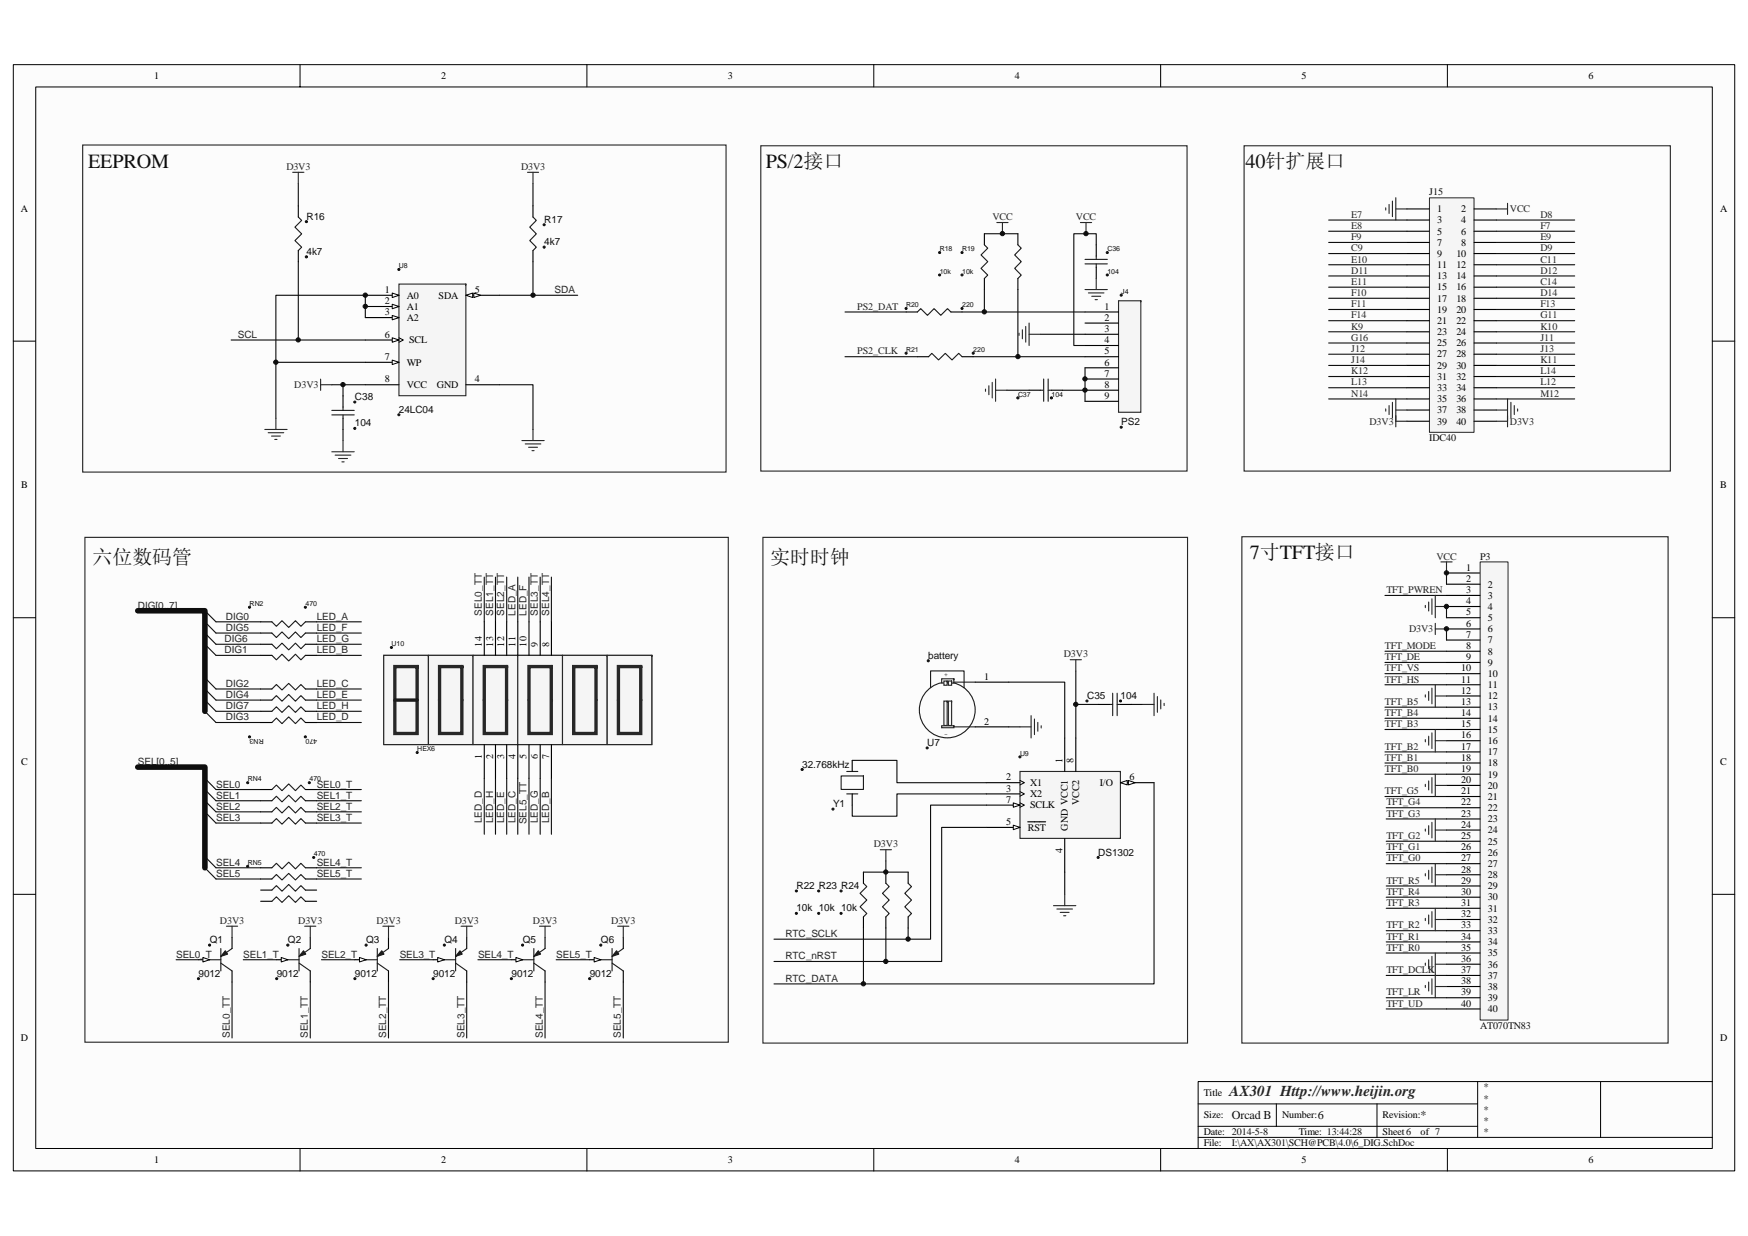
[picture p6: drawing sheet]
<svg xmlns="http://www.w3.org/2000/svg" width="297mm" height="210mm" viewBox="0 0 297 210" stroke-linecap="round" stroke-linejoin="round" font-family="sans-serif">
<path d="M2.3 11h292.5v187.9h-292.5z" fill="#fcfcfc"/>
<path d="M2.3 11h292.5v187.9h-292.5z" fill="none" stroke="#000" stroke-width=".17"/>
<path d="M6.1 14.8h284.9v180.3h-284.9z" fill="#fcfcfc"/>
<g fill="none" stroke="#000" stroke-width=".17">
<path d="M6.1 14.8h284.9v180.3h-284.9zM51 11v3.8M99.7 11v3.8M148.5 11v3.8M197.2 11v3.8M246 11v3.8M2.3 58h3.8M291 58h3.8M2.3 104.9h3.8M291 104.9h3.8M2.3 151.9h3.8M291 151.9h3.8"/>
<path d="M51 195.1v3.8M99.7 195.1v3.8M148.5 195.1v3.8M197.2 195.1v3.8M203.6 193.2h87.4M203.6 187.5h47.5M203.6 191.3h47.5M216.9 187.5v3.8M234 187.5v5.7M246 195.1v3.8M251.1 183.7v9.5M272 183.7h-68.4v11.4"/>
<path d="M291 183.7h-19v9.5"/>
</g>
<path d="M50.7 31.2v3.8M90.6 31.2v3.8M50.7 44.5v13.3M90.6 44.5v5.7M46.9 61.6h15.2M58.3 65.4v1.8M58.3 73v1.8" fill="none" stroke="#0e0e0e" stroke-width=".19"/>
<path d="M56.4 70.5h3.8M56.4 69.7h3.8M58.3 69.2v.5M58.3 70.5v.6" fill="none" stroke="#1c1c1c" stroke-width=".19"/>
<path d="M58.3 67.2v2M58.3 71.1v1.9" fill="none" stroke="#000" stroke-width=".19"/>
<g fill="#0e0e0e" stroke="#0e0e0e" stroke-width=".17">
<path d="M60.2 68.2h.2v.2h-.2z" fill-rule="evenodd"/>
<path d="M60.2 72.7h.2v.2h-.2z" fill-rule="evenodd"/>
</g>
<path d="M67.8 48.3v18.9h11.4v-18.9z" fill-rule="evenodd" fill="#f5f5f5" stroke="#262626" stroke-width=".19"/>
<path d="M79.2 50.2h5.7M62.1 65.4h5.7M79.2 65.4h5.7" fill="none" stroke="#000" stroke-width=".19"/>
<g fill="#fcfcfc" stroke="#000" stroke-width=".17">
<path d="M79.2 50.2l1.1-.4v.7z"/>
<path d="M80.5 49.8l1.2 .4-1.2 .3z"/>
</g>
<path d="M62.1 57.8h5.7" fill="none" stroke="#000" stroke-width=".19"/>
<path d="M67.8 57.4l.7 .4-.7 .3" fill="none" stroke="#000" stroke-width=".17"/>
<path d="M66.7 57.4l1.1 .4-1.1 .3z" fill="#fcfcfc" stroke="#000" stroke-width=".17"/>
<path d="M62.1 50.2h5.7" fill="none" stroke="#000" stroke-width=".19"/>
<path d="M66.7 49.8l1.1 .4-1.1 .3z" fill="#fcfcfc" stroke="#000" stroke-width=".17"/>
<path d="M62.1 52.1h5.7" fill="none" stroke="#000" stroke-width=".19"/>
<path d="M66.7 51.7l1.1 .4-1.1 .4z" fill="#fcfcfc" stroke="#000" stroke-width=".17"/>
<path d="M62.1 54h5.7" fill="none" stroke="#000" stroke-width=".19"/>
<path d="M66.7 53.6l1.1 .4-1.1 .3z" fill="#fcfcfc" stroke="#000" stroke-width=".17"/>
<path d="M62.1 61.6h5.7" fill="none" stroke="#000" stroke-width=".19"/>
<path d="M66.7 61.2l1.1 .4-1.1 .3z" fill="#fcfcfc" stroke="#000" stroke-width=".17"/>
<g fill="#0e0e0e" stroke="#0e0e0e" stroke-width=".17">
<path d="M67.6 45.7h.3v.2h-.3z" fill-rule="evenodd"/>
<path d="M67.6 70.3h.3v.3h-.3z" fill-rule="evenodd"/>
<path d="M92.3 38.1h.3v.2h-.3z" fill-rule="evenodd"/>
<path d="M92.3 41.9h.3v.2h-.3z" fill-rule="evenodd"/>
<path d="M51.9 37.5h.3v.3h-.3z" fill-rule="evenodd"/>
<path d="M178.5 67.5h.3v.2h-.3z" fill-rule="evenodd"/>
<path d="M159.5 42.8h.3v.2h-.3z" fill-rule="evenodd"/>
<path d="M159.5 46.6h.3v.2h-.3z" fill-rule="evenodd"/>
<path d="M153.8 52.3h.3v.2h-.3z" fill-rule="evenodd"/>
<path d="M163.4 52.3h.2v.2h-.2z" fill-rule="evenodd"/>
<path d="M153.8 59.9h.3v.2h-.3z" fill-rule="evenodd"/>
<path d="M165.2 59.9h.3v.2h-.3z" fill-rule="evenodd"/>
<circle cx="52.1" cy="43.6" r=".18"/>
<circle cx="173" cy="67.6" r=".19"/>
</g>
<path d="M50.7 36.9l.6 .5-1.2 1.2 1.2 1.1-1.2 1.2 1.2 1.1-.6 .6M90.6 36.9l.5 .5-1.1 1.2 1.1 1.1-1.1 1.2 1.1 1.1-.5 .6M155.9 53l.6-.6 1.1 1.2 1.1-1.2 1.2 1.2 1.1-1.2 .6 .6M167.3 41.6l.5 .6-1.1 1.1 1.1 1.2-1.1 1.1 1.1 1.1-.5 .6M157.8 60.6l.5-.6 1.2 1.2 1.1-1.2 1.2 1.2 1.1-1.2 .6 .6M176.8 66.3h.6M177.4 64.4v3.8M178.1 64.4v3.8M178.1 66.3h.6" fill="none" stroke="#1c1c1c" stroke-width=".19"/>
<path d="M50.7 35v1.9M90.6 35v1.9M167.3 39.7v1.9M50.7 42.6v1.9M90.6 42.6v1.9M154 53h1.9M161.6 53h1.9M167.3 47.3v1.9M155.9 60.6h1.9M163.5 60.6h1.9M174.9 66.3h1.9M178.7 66.3h1.9" fill="none" stroke="#000" stroke-width=".19"/>
<g fill="none" stroke="#262626" stroke-width=".19">
<path d="M14.1 24.6h109.3v55.6h-109.3zM45 73h3.8M45.6 73.5h2.6M46.1 74.1h1.5M46.7 74.7h.4M46.9 71.1v1.9M56.4 76.8h3.8M57 77.3h2.6M57.5 77.9h1.6M58.1 78.5h.4M58.3 74.8v2M88.7 74.8h3.8"/>
<path d="M89.3 75.4h2.6M89.8 76h1.5M90.4 76.6h.4M90.6 73v1.8"/>
</g>
<path d="M39.3 57.8h22.8M62.1 54v-3.8h-15.2v20.9M84.9 50.2h13.3M167.3 49.2v3.8M173 49.2v11.4M176.8 56.8h7.6M56.4 65.4h5.7M84.9 65.4h5.7v7.6M171.1 66.3h3.8M180.6 66.3h3.8" fill="none" stroke="#0e0e0e" stroke-width=".19"/>
<path d="M190.1 51.1v18.9h3.8v-18.9z" fill-rule="evenodd" fill="#f5f5f5" stroke="#262626" stroke-width=".19"/>
<g fill="none" stroke="#000" stroke-width=".19">
<path d="M173 39.7v1.9M173 47.3v1.9M184.4 53h5.7M184.4 54.9h5.7M184.4 56.8h5.7M184.4 58.7h5.7M186.3 41.6v1.9M186.3 45.4v1.9M184.4 60.6h5.7M184.4 62.5h5.7M184.4 64.4h5.7M184.4 66.3h5.7"/>
<path d="M184.4 68.2h5.7M44.3 134.1h1.9M44.3 136h1.9M44.3 137.9h1.9M44.3 139.8h1.9M51.9 134.1h1.9M51.9 136h1.9M51.9 137.9h1.9M51.9 139.8h1.9M100.2 163h1.9"/>
</g>
<g fill="#0e0e0e" stroke="#0e0e0e" stroke-width=".17">
<path d="M190.4 50h.3v.3h-.3z" fill-rule="evenodd"/>
<path d="M190.4 72.5h.3v.2h-.3z" fill-rule="evenodd"/>
<path d="M188 42.8h.3v.2h-.3z" fill-rule="evenodd"/>
<path d="M188 46.6h.3v.2h-.3z" fill-rule="evenodd"/>
<path d="M163.4 42.8h.2v.2h-.2z" fill-rule="evenodd"/>
<path d="M163.4 46.6h.2v.2h-.2z" fill-rule="evenodd"/>
<path d="M42 132.9h.2v.2h-.2z" fill-rule="evenodd"/>
<path d="M52.4 132.9h.3v.2h-.3z" fill-rule="evenodd"/>
</g>
<g fill="none" stroke="#1c1c1c" stroke-width=".19">
<path d="M173 41.6l.5 .6-1.1 1.1 1.1 1.2-1.1 1.1 1.1 1.1-.5 .6M184.4 44.8h3.8M184.4 44.1h3.8M186.3 43.5v.6M186.3 44.8v.6M46.2 134.1l.8-.7 .9 .9 1.2-1.1 1.1 1.1 .9-.9 .8 .7M46.2 136l.8-.7 .9 .9 1.2-1.1 1.1 1.1 .9-.9 .8 .7M46.2 137.9l.8-.7 .9 .9 1.2-1.1 1.1 1.1 .9-.9 .8 .7M46.2 139.8l.8-.7 .9 .9 1.2-1.1 1.1 1.1 .9-.9 .8 .7M102.1 163h1.9M104 163.6l1.9 1.4M104 161.1v3.9"/>
<path d="M105.9 161.1l-1.9 1.4"/>
</g>
<g fill="none" stroke="#262626" stroke-width=".19">
<path d="M49.7 29.3h1.9M50.7 29.3v1.9M89.6 29.3h1.9M90.6 29.3v1.9M129.3 24.8h72.4v55.2h-72.4zM169.4 37.8h1.9M170.3 37.8v1.9M183.6 37.8h1.9M184.5 37.8v1.9M173.2 56.6v.4M173.7 56v1.6M174.3 55.5v2.6"/>
<path d="M174.9 54.9v3.8M174.9 56.8h1.9M184.4 49.2h3.8M185 49.8h2.6M185.5 50.3h1.5M186.1 50.9h.4M186.3 47.3v1.9M54.5 64.4v1.9M54.5 65.4h1.9M167.5 66.1v.4M168 65.5v1.6M168.6 65v2.6"/>
<path d="M169.2 64.4v3.8M169.2 66.3h1.9"/>
</g>
<g fill="none" stroke="#0e0e0e" stroke-width=".19">
<path d="M167.3 39.7h5.7M163.5 53h20.9M186.3 41.6v-1.9h-3.8v19h1.9M165.4 60.6h19M184.4 62.5v5.7M82.3 98v7.6M84.2 98v7.6M86.1 98v7.6M88 98v7.6M89.9 98v7.6M91.8 98v7.6M93.7 98v7.6"/>
<path d="M36.7 117.1h7.6M36.7 107.5h7.6M36.7 118.9h7.6M36.7 109.5h7.6M36.7 111.3h7.6M36.7 105.6h7.6M53.8 117.1h7.6M53.8 107.5h7.6M53.8 118.9h7.6M53.8 109.5h7.6M53.8 111.3h7.6M53.8 105.6h7.6"/>
<path d="M36.7 120.8h7.6M36.7 122.7h7.6M36.7 134.1h7.6M36.7 136h7.6M36.7 137.9h7.6M36.7 139.8h7.6M53.8 120.8h7.6M53.8 122.7h7.6M53.8 134.1h7.6M53.8 136h7.6M53.8 137.9h7.6M53.8 139.8h7.6"/>
<path d="M82.3 132.2v9.5M84.2 132.2v9.5M86.1 132.2v9.5M88 132.2v9.5M89.9 132.2v9.5M91.8 132.2v9.5M93.7 132.2v9.5M36.7 147.4h7.6M36.7 149.3h7.6M53.8 147.4h7.6M53.8 149.3h7.6M29.9 163h3.8"/>
<path d="M39.4 166.8v9.5M41.3 163h5.7M52.7 166.8v9.5M54.6 163h5.7M66 166.8v9.5M67.9 163h5.7M79.3 166.8v9.5M81.2 163h5.7M92.6 166.8v9.5M94.5 163h5.7M105.9 166.8v9.5"/>
</g>
<path d="M104.8 161.5l.4 .6-1.2 .4z" fill-rule="evenodd" fill="#1c1c1c" stroke="#1c1c1c" stroke-width=".19"/>
<path d="M101 162.7l1.1 .3-1.1 .4z" fill="#fcfcfc" stroke="#000" stroke-width=".17"/>
<path d="M105.9 159.3v1.8M73.6 163h1.9M105.9 165v1.8" fill="none" stroke="#000" stroke-width=".19"/>
<g fill="#0e0e0e" stroke="#0e0e0e" stroke-width=".17">
<path d="M102 160.4h.2v.3h-.2z" fill-rule="evenodd"/>
<path d="M100.1 166.1h.2v.3h-.2z" fill-rule="evenodd"/>
</g>
<path d="M75.5 163h1.9M77.4 163.6l1.9 1.4M77.4 161.1v3.9M79.3 161.1l-1.9 1.4" fill="none" stroke="#1c1c1c" stroke-width=".19"/>
<path d="M78.2 161.5l.3 .6-1.1 .4z" fill-rule="evenodd" fill="#1c1c1c" stroke="#1c1c1c" stroke-width=".19"/>
<path d="M74.4 162.7l1.1 .3-1.1 .4z" fill="#fcfcfc" stroke="#000" stroke-width=".17"/>
<path d="M79.3 159.3v1.8M33.7 163h1.9M79.3 165v1.8" fill="none" stroke="#000" stroke-width=".19"/>
<g fill="#0e0e0e" stroke="#0e0e0e" stroke-width=".17">
<path d="M75.4 160.4h.2v.3h-.2z" fill-rule="evenodd"/>
<path d="M73.5 166.1h.2v.3h-.2z" fill-rule="evenodd"/>
</g>
<path d="M35.6 163h1.9M37.5 161.1v3.9M37.5 163.6l1.9 1.4M39.4 161.1l-1.9 1.4" fill="none" stroke="#1c1c1c" stroke-width=".19"/>
<path d="M38.3 161.5l.4 .6-1.2 .4z" fill-rule="evenodd" fill="#1c1c1c" stroke="#1c1c1c" stroke-width=".19"/>
<path d="M34.5 162.7l1.1 .3-1.1 .4z" fill="#fcfcfc" stroke="#000" stroke-width=".17"/>
<path d="M39.4 159.3v1.8M39.4 165v1.8M47 163h1.9" fill="none" stroke="#000" stroke-width=".19"/>
<g fill="#0e0e0e" stroke="#0e0e0e" stroke-width=".17">
<path d="M35.5 160.4h.2v.3h-.2z" fill-rule="evenodd"/>
<path d="M33.6 166.1h.3v.3h-.3z" fill-rule="evenodd"/>
</g>
<path d="M48.9 163h1.9M50.8 163.6l1.9 1.4M50.8 161.1v3.9M52.7 161.1l-1.9 1.4" fill="none" stroke="#1c1c1c" stroke-width=".19"/>
<path d="M51.6 161.5l.4 .6-1.2 .4z" fill-rule="evenodd" fill="#1c1c1c" stroke="#1c1c1c" stroke-width=".19"/>
<path d="M47.8 162.7l1.1 .3-1.1 .4z" fill="#fcfcfc" stroke="#000" stroke-width=".17"/>
<g fill="none" stroke="#000" stroke-width=".19">
<path d="M44.3 117.1h1.9M44.3 118.9h1.9M44.3 111.3h1.9M44.3 109.5h1.9M44.3 107.5h1.9M44.3 105.6h1.9M51.9 117.1h1.9M51.9 118.9h1.9M51.9 111.3h1.9M51.9 109.5h1.9M51.9 107.5h1.9M51.9 105.6h1.9"/>
<path d="M44.3 120.8h1.9M44.3 122.7h1.9M51.9 120.8h1.9M51.9 122.7h1.9M44.3 147.4h1.9M44.3 149.3h1.9M44.3 151.2h1.9M44.3 153.1h1.9M51.9 147.4h1.9M51.9 149.3h1.9M51.9 151.2h1.9M51.9 153.1h1.9"/>
<path d="M52.7 159.3v1.8M52.7 165v1.8"/>
</g>
<g fill="#0e0e0e" stroke="#0e0e0e" stroke-width=".17">
<path d="M46.9 166.1h.2v.3h-.2z" fill-rule="evenodd"/>
<path d="M42.3 125.1h.2v.2h-.2z" fill-rule="evenodd"/>
<path d="M51.8 125.1h.2v.2h-.2z" fill-rule="evenodd"/>
<path d="M42.3 103h.2v.3h-.2z" fill-rule="evenodd"/>
<path d="M51.8 103h.2v.3h-.2z" fill-rule="evenodd"/>
<path d="M42 147.1h.2v.2h-.2z" fill-rule="evenodd"/>
<path d="M53.2 145.6h.2v.2h-.2z" fill-rule="evenodd"/>
<circle cx="48.9" cy="160.6" r=".19"/>
</g>
<path d="M46.2 117.1l.8-.8 .9 .9 1.2-1.1 1.1 1.1 .9-.9 .8 .8M46.2 118.9l.8-.7 .9 .9 1.2-1.1 1.1 1.1 .9-.9 .8 .7M46.2 111.3l.8 .8 .9-1 1.2 1.2 1.1-1.2 .9 1 .8-.8M46.2 109.5l.8 .7 .9-.9 1.2 1.1 1.1-1.1 .9 .9 .8-.7M46.2 107.5l.8 .8 .9-.9 1.2 1.1 1.1-1.1 .9 .9 .8-.8M46.2 105.6l.8 .8 .9-.9 1.2 1.1 1.1-1.1 .9 .9 .8-.8M46.2 120.8l.8-.7 .9 .9 1.2-1.1 1.1 1.1 .9-.9 .8 .7M46.2 122.7l.8-.7 .9 .9 1.2-1.1 1.1 1.1 .9-.9 .8 .7M46.2 147.4l.8-.7 .9 .9 1.2-1.1 1.1 1.1 .9-.9 .8 .7M46.2 149.3l.8-.7 .9 .9 1.2-1.1 1.1 1.1 .9-.9 .8 .7M46.2 151.2l.8-.7 .9 .9 1.2-1.1 1.1 1.1 .9-.9 .8 .7M46.2 153.1l.8-.7 .9 .9 1.2-1.1 1.1 1.1 .9-.9 .8 .7" fill="none" stroke="#1c1c1c" stroke-width=".19"/>
<g fill="#f5f5f5" stroke="#262626" stroke-width=".19">
<path d="M65.2 111.3v15.2h45.6v-15.2z" fill-rule="evenodd"/>
<path d="M65.2 111.3v15.2h7.6v-15.2z" fill-rule="evenodd"/>
</g>
<path d="M67.1 113.2v11.4h3.8v-11.4z" fill-rule="evenodd" fill="#f5f5f5" stroke="#262626" stroke-width=".57"/>
<path d="M67.1 118.9h3.8" fill="none" stroke="#1c1c1c" stroke-width=".57"/>
<path d="M72.8 111.3v15.2h7.6v-15.2z" fill-rule="evenodd" fill="#f5f5f5" stroke="#262626" stroke-width=".19"/>
<path d="M74.7 118.9h3.8" fill="none" stroke="#1c1c1c" stroke-width=".57"/>
<path d="M74.7 113.2v11.4h3.8v-11.4z" fill-rule="evenodd" fill="#f5f5f5" stroke="#262626" stroke-width=".57"/>
<path d="M80.4 111.3v15.2h7.6v-15.2z" fill-rule="evenodd" fill="#f5f5f5" stroke="#262626" stroke-width=".19"/>
<path d="M82.3 118.9h3.8" fill="none" stroke="#1c1c1c" stroke-width=".57"/>
<path d="M82.3 113.2v11.4h3.8v-11.4z" fill-rule="evenodd" fill="#f5f5f5" stroke="#262626" stroke-width=".57"/>
<path d="M88 111.3v15.2h7.6v-15.2z" fill-rule="evenodd" fill="#f5f5f5" stroke="#262626" stroke-width=".19"/>
<path d="M89.9 118.9h3.8" fill="none" stroke="#1c1c1c" stroke-width=".57"/>
<path d="M89.9 113.2v11.4h3.8v-11.4z" fill-rule="evenodd" fill="#f5f5f5" stroke="#262626" stroke-width=".57"/>
<path d="M95.6 111.3v15.2h7.6v-15.2z" fill-rule="evenodd" fill="#f5f5f5" stroke="#262626" stroke-width=".19"/>
<path d="M97.5 118.9h3.8" fill="none" stroke="#1c1c1c" stroke-width=".57"/>
<path d="M97.5 113.2v11.4h3.8v-11.4z" fill-rule="evenodd" fill="#f5f5f5" stroke="#262626" stroke-width=".57"/>
<path d="M103.2 111.3v15.2h7.6v-15.2z" fill-rule="evenodd" fill="#f5f5f5" stroke="#262626" stroke-width=".19"/>
<path d="M105.1 118.9h3.8" fill="none" stroke="#1c1c1c" stroke-width=".57"/>
<path d="M105.1 113.2v11.4h3.8v-11.4z" fill-rule="evenodd" fill="#f5f5f5" stroke="#262626" stroke-width=".57"/>
<g fill="none" stroke="#000" stroke-width=".19">
<path d="M82.3 105.6v5.7M84.2 105.6v5.7M86.1 105.6v5.7M88 105.6v5.7M89.9 105.6v5.7M91.8 105.6v5.7M93.7 105.6v5.7M82.3 126.5v5.7M84.2 126.5v5.7M86.1 126.5v5.7M88 126.5v5.7M89.9 126.5v5.7"/>
<path d="M91.8 126.5v5.7M93.7 126.5v5.7M86.9 163h1.9"/>
</g>
<g fill="#0e0e0e" stroke="#0e0e0e" stroke-width=".17">
<path d="M66.4 109.9h.2v.2h-.2z" fill-rule="evenodd"/>
<path d="M70.8 127.7h.2v.3h-.2z" fill-rule="evenodd"/>
</g>
<path d="M88.8 163h1.9M90.7 163.6l1.9 1.4M90.7 161.1v3.9M92.6 161.1l-1.9 1.4" fill="none" stroke="#1c1c1c" stroke-width=".19"/>
<path d="M91.5 161.5l.4 .6-1.2 .4z" fill-rule="evenodd" fill="#1c1c1c" stroke="#1c1c1c" stroke-width=".19"/>
<path d="M87.7 162.7l1.1 .3-1.1 .4z" fill="#fcfcfc" stroke="#000" stroke-width=".17"/>
<path d="M92.6 159.3v1.8M60.3 163h1.9M92.6 165v1.8" fill="none" stroke="#000" stroke-width=".19"/>
<g fill="#0e0e0e" stroke="#0e0e0e" stroke-width=".17">
<path d="M88.7 160.4h.2v.3h-.2z" fill-rule="evenodd"/>
<path d="M86.8 166.1h.2v.3h-.2z" fill-rule="evenodd"/>
</g>
<path d="M62.2 163h1.9M64.1 163.6l1.9 1.4M64.1 161.1v3.9M66 161.1l-1.9 1.4" fill="none" stroke="#1c1c1c" stroke-width=".19"/>
<path d="M64.9 161.5l.4 .6-1.2 .4z" fill-rule="evenodd" fill="#1c1c1c" stroke="#1c1c1c" stroke-width=".19"/>
<path d="M61.1 162.7l1.1 .3-1.1 .4z" fill="#fcfcfc" stroke="#000" stroke-width=".17"/>
<path d="M66 159.3v1.8M66 165v1.8" fill="none" stroke="#000" stroke-width=".19"/>
<g fill="#0e0e0e" stroke="#0e0e0e" stroke-width=".17">
<path d="M62.1 160.4h.2v.3h-.2z" fill-rule="evenodd"/>
<path d="M60.2 166.1h.2v.3h-.2z" fill-rule="evenodd"/>
</g>
<g fill="none" stroke="#0e0e0e" stroke-width=".19">
<path d="M34.8 103.8l1.9 1.8M34.8 105.6l1.9 1.9M34.8 107.5l1.9 2M34.8 109.5l1.9 1.8M34.8 115.1l1.9 2M34.8 117.1l1.9 1.8M34.8 118.9l1.9 1.9M34.8 120.8l1.9 1.9M34.8 132.2l1.9 1.9M34.8 134.1l1.9 1.9M34.8 136l1.9 1.9M34.8 137.9l1.9 1.9"/>
<path d="M34.8 145.5l1.9 1.9M34.8 147.4l1.9 1.9"/>
</g>
<path d="M23.4 103.8h11.4v17M23.4 130.3h11.4v17.1" fill="none" stroke="#0e0e0e" stroke-width=".95"/>
<g fill="none" stroke="#262626" stroke-width=".19">
<path d="M14.4 91.3h109.4v85.8h-109.4zM38.5 157.4h1.9M39.4 157.4v1.9M51.8 157.4h1.9M52.7 157.4v1.9M65.1 157.4h1.9M66 157.4v1.9M78.4 157.4h1.9M79.3 157.4v1.9M91.7 157.4h1.9M92.6 157.4v1.9M105 157.4h1.9"/>
<path d="M105.9 157.4v1.9"/>
</g>
<path d="M242.9 33.6h7.6v39.8h-7.6z" fill="#f5f5f5"/>
<path d="M242.9 33.6h7.6v39.8h-7.6z" fill="none" stroke="#262626" stroke-width=".17"/>
<g fill="none" stroke="#000" stroke-width=".19">
<path d="M239.1 35.5h3.8M239.1 37.4h3.8M239.1 39.3h3.8M250.5 35.5h3.8M250.5 37.4h3.8M250.5 39.3h3.8M239.1 41.2h3.8M239.1 43.1h3.8M239.1 45h3.8M239.1 46.9h3.8M239.1 48.8h3.8M239.1 50.7h3.8"/>
<path d="M239.1 52.6h3.8M239.1 54.5h3.8M239.1 56.4h3.8M239.1 58.3h3.8M250.5 41.2h3.8M250.5 43.1h3.8M250.5 45h3.8M250.5 46.9h3.8M250.5 48.8h3.8M250.5 50.7h3.8M250.5 52.6h3.8M250.5 54.5h3.8"/>
<path d="M250.5 56.4h3.8M250.5 58.3h3.8M239.1 60.2h3.8M239.1 62.1h3.8M239.1 64h3.8M239.1 65.9h3.8M239.1 67.8h3.8M239.1 69.7h3.8M239.1 71.6h3.8M250.5 60.2h3.8M250.5 62.1h3.8M250.5 64h3.8"/>
<path d="M250.5 65.9h3.8M250.5 67.8h3.8M250.5 69.7h3.8M250.5 71.6h3.8M144.8 129.2v1.9M144.8 134.9v1.9M146.7 148.2v1.9M146.7 155.8v1.8M150.5 148.2v1.9M150.5 155.8v1.8"/>
</g>
<g fill="none" stroke="#262626" stroke-width=".19">
<path d="M235.5 35.3v.4M236 34.7v1.6M236.6 34.2v2.6M237.2 33.6v3.8M237.2 35.5h1.9M254.3 35.5h1.9M256.2 34.5v1.9M235.5 69.5v.3M236 68.9v1.5M236.6 68.3v2.7M237.2 71.6h1.9M237.2 67.8v4.7"/>
<path d="M237.2 69.7h1.9M254.3 69.7h1.9M254.3 71.6h1.9M256.2 67.8v4.7M256.7 68.3v2.7M257.3 68.9v1.5M257.9 69.5v.3"/>
</g>
<g fill="none" stroke="#0e0e0e" stroke-width=".19">
<path d="M225.8 39.3h13.3M225.8 37.4h13.3M254.3 39.3h13.3M254.3 37.4h13.3M225.8 41.2h13.3M225.8 43.1h13.3M225.8 45h13.3M225.8 46.9h13.3M225.8 48.8h13.3M225.8 50.7h13.3M225.8 52.6h13.3M225.8 54.5h13.3"/>
<path d="M225.8 56.4h13.3M225.8 58.3h13.3M254.3 41.2h13.3M254.3 43.1h13.3M254.3 45h13.3M254.3 46.9h13.3M254.3 48.8h13.3M254.3 50.7h13.3M254.3 52.6h13.3M254.3 54.5h13.3M254.3 56.4h13.3M254.3 58.3h13.3"/>
<path d="M225.8 60.2h13.3M225.8 62.1h13.3M254.3 60.2h13.3M254.3 62.1h13.3M182.8 119.7h3.8M192.3 119.7h1.9M235.3 101.2h10.5M235.3 110.6h10.5M235.3 112.5h10.5M235.3 114.4h10.5M235.3 116.3h10.5M171.4 123.5h1.9"/>
<path d="M235.3 120.1h10.5M235.3 122h10.5M235.3 123.9h10.5M235.3 127.7h10.5M235.3 129.6h10.5M235.3 131.5h10.5M235.3 135.3h10.5M235.6 137.2h10.2M146.7 157.6v9.6M150.5 146.3v1.9M150.5 157.6v5.7M154.3 157.6v2"/>
<path d="M180.9 148.2v3.8M235.6 142.9h10.2M235.6 144.8h10.2M235.6 146.7h10.2M235.6 150.5h10.2M235.6 152.4h10.2M235.6 154.3h10.2M235.6 158.1h10.2M235.6 160h10.2M235.6 161.9h10.2M235.6 165.7h10.2M235.6 169.5h10.2"/>
<path d="M235.6 171.4h10.2"/>
</g>
<g fill="none" stroke="#1c1c1c" stroke-width=".19">
<path d="M158.1 116.8v-2.8h5.7v2.8M142.9 131.8h3.8v2.3h-3.8zM143.9 131.1h1.9M143.9 134.9h1.9M146.7 150.1l.6 .5-1.1 1.2 1.1 1.1-1.1 1.2 1.1 1.1-.6 .6M150.5 150.1l.6 .5-1.1 1.2 1.1 1.1-1.1 1.2 1.1 1.1-.6 .6"/>
<circle cx="161" cy="120.6" r="4.7"/>
</g>
<g fill="#0e0e0e" stroke="#0e0e0e" stroke-width=".17">
<path d="M139 151.2h.2v.3h-.2z" fill-rule="evenodd"/>
<path d="M139 155h.2v.3h-.2z" fill-rule="evenodd"/>
<path d="M135.2 151.2h.3v.3h-.3z" fill-rule="evenodd"/>
<path d="M135.2 155h.3v.3h-.3z" fill-rule="evenodd"/>
<path d="M141.4 137.3h.3v.3h-.3z" fill-rule="evenodd"/>
<circle cx="136.3" cy="130.7" r=".18"/>
</g>
<g fill="#f5f5f5" stroke="#262626" stroke-width=".19">
<path d="M160 115.3v.7h2.1v-.7z" fill-rule="evenodd"/>
<path d="M160 123.3v.3h2.1v-.3z" fill-rule="evenodd"/>
<path d="M160.4 119.1v4.2h.5v-4.2z" fill-rule="evenodd"/>
<path d="M161.2 119.1v4.2h.5v-4.2z" fill-rule="evenodd"/>
<path d="M160.4 115.7v.7h.5v-.7z" fill-rule="evenodd"/>
<path d="M161.2 115.7v.7h.5v-.7z" fill-rule="evenodd"/>
</g>
<path d="M162.1 115.9h3.6M162.1 123.5h3.6" fill="none" stroke="#1c1c1c" stroke-width=".19"/>
<path d="M165.7 115.9h5.7M165.7 123.5h5.7" fill="none" stroke="#000" stroke-width=".19"/>
<g fill="#0e0e0e" stroke="#0e0e0e" stroke-width=".17">
<path d="M157.4 126.9h.3v.3h-.3z" fill-rule="evenodd"/>
<path d="M157.6 112.1h.3v.3h-.3z" fill-rule="evenodd"/>
</g>
<path d="M173.3 131.1v11.3h17.1v-11.3z" fill-rule="evenodd" fill="#f5f5f5" stroke="#262626" stroke-width=".19"/>
<path d="M167.6 133h5.7M167.6 134.9h5.7M167.6 140.6h5.7M180.9 142.5v5.7" fill="none" stroke="#000" stroke-width=".19"/>
<path d="M173.3 132.6l.8 .4-.8 .3M173.3 134.5l.8 .4-.8 .4" fill="none" stroke="#000" stroke-width=".17"/>
<path d="M172.2 140.2l1.1 .4-1.1 .3z" fill="#fcfcfc" stroke="#000" stroke-width=".17"/>
<path d="M174.6 139.6h3.1M190.4 133h5.7" fill="none" stroke="#000" stroke-width=".19"/>
<g fill="#fcfcfc" stroke="#000" stroke-width=".17">
<path d="M190.4 133l1.2-.4v.7z"/>
<path d="M191.7 132.6l1.2 .4-1.2 .3z"/>
</g>
<path d="M167.6 136.8h5.7" fill="none" stroke="#000" stroke-width=".19"/>
<path d="M173.3 136.4l.8 .4-.8 .3" fill="none" stroke="#000" stroke-width=".17"/>
<path d="M172.2 136.4l1.1 .4-1.1 .3z" fill="#fcfcfc" stroke="#000" stroke-width=".17"/>
<path d="M245.8 97.3h5.7M186.6 119.7h1.9M190.4 119.7h1.9M180.9 125.4v5.7M182.8 125.4v5.7M154.3 148.2v1.9M154.3 155.8v1.8" fill="none" stroke="#000" stroke-width=".19"/>
<g fill="#0e0e0e" stroke="#0e0e0e" stroke-width=".17">
<path d="M173.2 128.5h.2v.2h-.2z" fill-rule="evenodd"/>
<path d="M186.5 145.6h.2v.2h-.2z" fill-rule="evenodd"/>
<path d="M184.6 119h.2v.2h-.2z" fill-rule="evenodd"/>
<path d="M190.3 119h.2v.2h-.2z" fill-rule="evenodd"/>
<path d="M142.8 151.2h.2v.3h-.2z" fill-rule="evenodd"/>
<path d="M142.8 155h.2v.3h-.2z" fill-rule="evenodd"/>
</g>
<path d="M188.5 119.7h.6M189.1 117.8v3.8M189.8 117.8v3.8M189.8 119.7h.6M154.3 150.1l.6 .5-1.1 1.2 1.1 1.1-1.1 1.2 1.1 1.1-.6 .6" fill="none" stroke="#1c1c1c" stroke-width=".19"/>
<g fill="none" stroke="#262626" stroke-width=".19">
<path d="M129.6 91.3h72.2v85.9h-72.2zM181.9 112.1h1.9M182.8 112.1v1.9M194.2 119.7h1.9M196.1 117.8v3.8M196.7 118.3v2.7M197.2 118.9v1.5M197.8 119.5v.4M173.3 123.5h1.9M175.2 121.6v3.8M175.8 122.2v2.6M176.4 122.7v1.5"/>
<path d="M176.9 123.3v.4M149.6 144.4h1.9M150.5 144.4v1.9M179 153.9h3.8M179.6 154.4h2.6M180.2 155h1.5M180.7 155.6h.4M180.9 152v1.9"/>
</g>
<path d="M171.4 115.9h9.5v9.5M182.8 114v11.4M144.8 129.2h7.6v3.8h15.2M167.6 134.9h-15.2v3.8h-7.6v-1.9M167.6 136.8h-9.5v22.8h-26.6M196.1 133v34.2h-64.6M146.7 148.2h7.6M167.6 140.6h-7.6v22.7h-28.5" fill="none" stroke="#0e0e0e" stroke-width=".19"/>
<path d="M251.5 95.5h4.8v77.8h-4.8z" fill="#f5f5f5"/>
<path d="M251.5 95.5h4.8v77.8h-4.8z" fill="none" stroke="#262626" stroke-width=".17"/>
<g fill="none" stroke="#000" stroke-width=".19">
<path d="M245.8 99.3h5.7M245.8 101.2h5.7M245.8 103h5.7M245.8 104.9h5.7M245.8 106.8h5.7M245.8 108.7h5.7M245.8 110.6h5.7M245.8 112.5h5.7M245.8 114.4h5.7M245.8 116.3h5.7M245.8 118.2h5.7M245.8 120.1h5.7"/>
<path d="M245.8 122h5.7M245.8 123.9h5.7M245.8 125.8h5.7M245.8 127.7h5.7M245.8 129.6h5.7M245.8 131.5h5.7M245.8 133.4h5.7M245.8 135.3h5.7M245.8 137.2h5.7M245.8 139.1h5.7M245.8 141h5.7M245.8 142.9h5.7"/>
<path d="M245.8 144.8h5.7M245.8 146.7h5.7M245.8 148.6h5.7M245.8 150.5h5.7M245.8 152.4h5.7M245.8 154.3h5.7M245.8 156.2h5.7M245.8 158.1h5.7M245.8 160h5.7M245.8 161.9h5.7M245.8 163.8h5.7M245.8 165.7h5.7"/>
<path d="M245.8 167.6h5.7M245.8 169.5h5.7M245.8 171.4h5.7"/>
</g>
<path d="M143.6 53h10.4M143.6 60.6h12.3M225.8 64h13.3M225.8 65.9h13.3M225.8 67.8h13.3M254.3 64h13.3M254.3 65.9h13.3M254.3 67.8h13.3M245.8 97.3v2M245.8 103v1.9M245.8 106.8v1.9M235.6 139.1h10.2" fill="none" stroke="#0e0e0e" stroke-width=".19"/>
<g fill="none" stroke="#262626" stroke-width=".19">
<path d="M211.4 24.8h72.4v55.2h-72.4zM211 91.2h72.5v86h-72.5zM244.9 95.5h1.9M245.8 95.5v1.8M242.2 102.8v.4M242.2 118v.4M242.8 102.3v1.5M242.8 117.5v1.5M243.3 101.7v2.7M243.3 116.9v2.7M243.9 101.2v3.7M243.9 105.9v1.9"/>
<path d="M243.9 116.3v3.8M243.9 103h1.9M243.9 118.2h1.9M243.9 106.8h1.9M242.2 125.6v.4M242.2 133.2v.4M242.8 125.1v1.5M242.8 132.7v1.5M243.3 124.5v2.7M243.3 132.1v2.6M243.3 139.7v2.6M243.9 123.9v3.8"/>
<path d="M243.9 131.5v3.8M243.9 139.1v3.8M243.9 125.8h1.9M243.9 133.4h1.9M242.2 140.8v.4M242.2 148.4v.4M242.2 156v.4M242.8 140.3v1.5M242.8 147.8v1.6M242.8 155.4v1.6M243.3 147.3v2.6M243.3 154.9v2.6"/>
<path d="M243.9 146.7v3.8M243.9 154.3v3.8M243.9 141h1.9M243.9 148.6h1.9M243.9 156.2h1.9M242.2 163.6v.4M242.2 167.4v.4M242.8 163v1.6M242.8 166.8v1.6M243.3 162.5v2.6M243.3 166.3v2.6M243.9 161.9v7.6"/>
<path d="M243.9 163.8h1.9M243.9 167.6h1.9"/>
</g>
<g fill="#0e0e0e" stroke="#0e0e0e" stroke-width=".17">
<circle cx="46.9" cy="61.5" r=".36"/>
<circle cx="50.7" cy="57.7" r=".36"/>
<circle cx="58.3" cy="65.3" r=".37"/>
<circle cx="62.1" cy="52" r=".36"/>
<circle cx="62.1" cy="50.1" r=".36"/>
<circle cx="90.6" cy="50.1" r=".37"/>
<circle cx="146.7" cy="167.1" r=".36"/>
<circle cx="150.5" cy="163.3" r=".37"/>
<circle cx="150.5" cy="148.1" r=".36"/>
<circle cx="154.3" cy="159.5" r=".36"/>
<circle cx="167.3" cy="53" r=".36"/>
<circle cx="170.3" cy="39.7" r=".37"/>
<circle cx="173" cy="60.6" r=".37"/>
<circle cx="182.8" cy="119.7" r=".36"/>
<circle cx="184.4" cy="66.3" r=".37"/>
<circle cx="184.4" cy="64.4" r=".36"/>
<circle cx="184.5" cy="39.7" r=".36"/>
<circle cx="245.8" cy="106.8" r=".36"/>
<circle cx="245.8" cy="103" r=".37"/>
<circle cx="245.8" cy="97.3" r=".36"/>
</g>
<g font-size="3.4" fill="#0e0e0e">
<text x="15" y="28.5">EEPROM</text>
<text x="130.1" y="28.5">PS/2接口</text>
<text x="211.7" y="28.5">40针扩展口</text>
<text x="15.7" y="95.7">六位数码管</text>
<text x="130.9" y="95.7">实时时钟</text>
<text x="212.4" y="95">7寸TFT接口</text>
</g>
<text font-size="2.6" fill="#262626" x="208.9" y="186.2">AX301 Http://www.heijin.org</text>
<g font-size="2.1" fill="#0e0e0e">
<text x="209.3" y="190.1">Orcad B</text>
<text x="223.9" y="190.1">6</text>
<text x="241.4" y="190.1">*</text>
</g>
<g font-size="1.7">
<text x="26.2" y="13.4">1</text>
<text x="74.9" y="13.4">2</text>
<text x="123.7" y="13.4">3</text>
<text x="172.4" y="13.4">4</text>
<text x="221.2" y="13.4">5</text>
<text x="269.9" y="13.4">6</text>
<text x="3.6" y="36">A</text>
<text x="292.3" y="36">A</text>
<text x="244.2" y="36">1</text>
<text x="244.2" y="38">3</text>
<text x="244.2" y="39.9">5</text>
<text x="244.2" y="41.7">7</text>
<text x="248.3" y="36">2</text>
<text x="248.3" y="38">4</text>
<text x="248.3" y="39.9">6</text>
<text x="248.3" y="41.7">8</text>
<text x="244.2" y="43.6">9</text>
<text x="244.2" y="45.6">11</text>
<text x="244.2" y="47.5">13</text>
<text x="247.5" y="43.6">10</text>
<text x="247.5" y="45.6">12</text>
<text x="247.5" y="47.5">14</text>
<text x="65.4" y="49.8">1</text>
<text x="65.4" y="51.7">2</text>
<text x="65.4" y="53.6">3</text>
<text x="69.1" y="50.7">A0</text>
<text x="69.1" y="52.6">A1</text>
<text x="74.5" y="50.7">SDA</text>
<text x="80.7" y="49.8">5</text>
<text x="187.7" y="52.6">1</text>
<text x="244.2" y="49.3">15</text>
<text x="244.2" y="51.2">17</text>
<text x="244.2" y="53.1">19</text>
<text x="247.5" y="49.3">16</text>
<text x="247.5" y="51.2">18</text>
<text x="247.5" y="53.1">20</text>
<text x="65.4" y="57.4">6</text>
<text x="69.1" y="54.5">A2</text>
<text x="69.5" y="58.3">SCL</text>
<text x="187.7" y="54.5">2</text>
<text x="187.7" y="56.4">3</text>
<text x="187.7" y="58.3">4</text>
<text x="244.2" y="55">21</text>
<text x="244.2" y="56.9">23</text>
<text x="244.2" y="58.8">25</text>
<text x="247.5" y="55">22</text>
<text x="247.5" y="56.9">24</text>
<text x="247.5" y="58.8">26</text>
<text x="65.4" y="65">8</text>
<text x="65.4" y="61.2">7</text>
<text x="69.1" y="65.9">VCC</text>
<text x="69.1" y="62.1">WP</text>
<text x="74.2" y="65.9">GND</text>
<text x="80.7" y="65">4</text>
<text x="187.7" y="60.2">5</text>
<text x="187.7" y="62.1">6</text>
<text x="187.7" y="64">7</text>
<text x="187.7" y="65.9">8</text>
<text x="244.2" y="60.7">27</text>
<text x="244.2" y="62.6">29</text>
<text x="244.2" y="64.5">31</text>
<text x="247.5" y="60.7">28</text>
<text x="247.5" y="62.6">30</text>
<text x="247.5" y="64.5">32</text>
<text x="187.7" y="67.8">9</text>
<text x="244.2" y="66.4">33</text>
<text x="244.2" y="68.3">35</text>
<text x="244.2" y="70.2">37</text>
<text x="247.5" y="66.4">34</text>
<text x="247.5" y="68.3">36</text>
<text x="247.5" y="70.2">38</text>
<text x="244.2" y="72.1">39</text>
<text x="247.5" y="72.1">40</text>
<text x="3.6" y="83">B</text>
<text x="292.3" y="83">B</text>
<text x="249.1" y="97">1</text>
<text x="249.1" y="98.9">2</text>
<text x="249.1" y="100.8">3</text>
<text x="252.9" y="99.8">2</text>
<text x="252.9" y="101.7">3</text>
<text x="249.1" y="102.7">4</text>
<text x="249.1" y="104.6">5</text>
<text x="249.1" y="106.5">6</text>
<text x="252.9" y="103.6">4</text>
<text x="252.9" y="105.5">5</text>
<text x="252.9" y="107.4">6</text>
<text x="81.9" y="109.8" transform="rotate(-90 81.9 109.8)">14</text>
<text x="83.8" y="109.8" transform="rotate(-90 83.8 109.8)">13</text>
<text x="85.7" y="109.8" transform="rotate(-90 85.7 109.8)">12</text>
<text x="87.6" y="109.8" transform="rotate(-90 87.6 109.8)">11</text>
<text x="89.5" y="109.8" transform="rotate(-90 89.5 109.8)">10</text>
<text x="91.4" y="109.8" transform="rotate(-90 91.4 109.8)">9</text>
<text x="93.3" y="109.8" transform="rotate(-90 93.3 109.8)">8</text>
<text x="249.1" y="108.4">7</text>
<text x="249.1" y="110.3">8</text>
<text x="249.1" y="112.2">9</text>
<text x="252.9" y="109.3">7</text>
<text x="252.9" y="111.2">8</text>
<text x="252.9" y="113.1">9</text>
<text x="167.3" y="115.5">1</text>
<text x="248.3" y="114">10</text>
<text x="248.3" y="116">11</text>
<text x="248.3" y="117.9">12</text>
<text x="248.3" y="119.8">13</text>
<text x="252.9" y="115">10</text>
<text x="252.9" y="116.9">11</text>
<text x="252.9" y="118.8">12</text>
<text x="167.3" y="123.1">2</text>
<text x="248.3" y="121.6">14</text>
<text x="248.3" y="123.5">15</text>
<text x="248.3" y="125.5">16</text>
<text x="252.9" y="120.7">13</text>
<text x="252.9" y="122.6">14</text>
<text x="252.9" y="124.5">15</text>
<text x="3.6" y="129.9">C</text>
<text x="81.9" y="128.9" transform="rotate(-90 81.9 128.9)">1</text>
<text x="83.8" y="128.9" transform="rotate(-90 83.8 128.9)">2</text>
<text x="85.7" y="128.9" transform="rotate(-90 85.7 128.9)">3</text>
<text x="87.6" y="128.9" transform="rotate(-90 87.6 128.9)">4</text>
<text x="89.5" y="128.9" transform="rotate(-90 89.5 128.9)">5</text>
<text x="91.4" y="128.9" transform="rotate(-90 91.4 128.9)">6</text>
<text x="93.3" y="128.9" transform="rotate(-90 93.3 128.9)">7</text>
<text x="180.5" y="129.6" transform="rotate(-90 180.5 129.6)">1</text>
<text x="182.4" y="129.6" transform="rotate(-90 182.4 129.6)">8</text>
<text x="248.3" y="127.3">17</text>
<text x="248.3" y="129.2">18</text>
<text x="248.3" y="131.1">19</text>
<text x="252.9" y="126.4">16</text>
<text x="252.9" y="128.3">17</text>
<text x="252.9" y="130.2">18</text>
<text x="292.3" y="129.9">C</text>
<text x="171" y="132.6">2</text>
<text x="171" y="134.5">3</text>
<text x="171" y="136.4">7</text>
<text x="175" y="133.5">X1</text>
<text x="175" y="135.4">X2</text>
<text x="175" y="137.3">SCLK</text>
<text x="183.4" y="136.8" transform="rotate(-90 183.4 136.8)">VCC2</text>
<text x="186.9" y="133.5">I/O</text>
<text x="192" y="132.6">6</text>
<text x="248.3" y="133">20</text>
<text x="248.3" y="134.9">21</text>
<text x="248.3" y="136.8">22</text>
<text x="252.9" y="132.1">19</text>
<text x="252.9" y="134">20</text>
<text x="252.9" y="135.9">21</text>
<text x="252.9" y="137.8">22</text>
<text x="171" y="140.2">5</text>
<text x="174.7" y="141.1">RST</text>
<text x="181.5" y="141.1" transform="rotate(-90 181.5 141.1)">GND VCC1</text>
<text x="248.3" y="138.7">23</text>
<text x="248.3" y="140.6">24</text>
<text x="248.3" y="142.5">25</text>
<text x="252.9" y="139.7">23</text>
<text x="252.9" y="141.6">24</text>
<text x="252.9" y="143.5">25</text>
<text x="180.5" y="144.9" transform="rotate(-90 180.5 144.9)">4</text>
<text x="248.3" y="144.4">26</text>
<text x="248.3" y="146.3">27</text>
<text x="248.3" y="148.2">28</text>
<text x="252.9" y="145.4">26</text>
<text x="252.9" y="147.3">27</text>
<text x="252.9" y="149.2">28</text>
<text x="248.3" y="150.1">29</text>
<text x="248.3" y="152">30</text>
<text x="248.3" y="153.9">31</text>
<text x="248.3" y="155.8">32</text>
<text x="252.9" y="151.1">29</text>
<text x="252.9" y="153">30</text>
<text x="252.9" y="154.9">31</text>
<text x="248.3" y="157.7">33</text>
<text x="248.3" y="159.6">34</text>
<text x="248.3" y="161.5">35</text>
<text x="252.9" y="156.8">32</text>
<text x="252.9" y="158.7">33</text>
<text x="252.9" y="160.6">34</text>
<text x="248.3" y="163.4">36</text>
<text x="248.3" y="165.3">37</text>
<text x="248.3" y="167.2">38</text>
<text x="252.9" y="162.5">35</text>
<text x="252.9" y="164.4">36</text>
<text x="252.9" y="166.3">37</text>
<text x="248.3" y="169.1">39</text>
<text x="248.3" y="171">40</text>
<text x="252.9" y="168.2">38</text>
<text x="252.9" y="170.1">39</text>
<text x="252.9" y="172">40</text>
<text x="3.6" y="176.9">D</text>
<text x="292.3" y="176.9">D</text>
<text x="204.6" y="186.2">Title</text>
<text x="204.6" y="190">Size:</text>
<text x="217.9" y="190">Number:</text>
<text x="234.9" y="190">Revision:</text>
<text x="26.2" y="197.6">1</text>
<text x="74.9" y="197.6">2</text>
<text x="123.7" y="197.6">3</text>
<text x="172.4" y="197.6">4</text>
<text x="204.6" y="192.8">Date: 2014-5-8</text>
<text x="204.6" y="194.8">File:</text>
<text x="220.7" y="192.8">Time: 13:44:28</text>
<text x="221.2" y="197.6">5</text>
<text x="234.9" y="192.8">Sheet6</text>
<text x="241.4" y="192.8">of 7</text>
<text x="269.9" y="197.6">6</text>
</g>
<g font-size="1.7" fill="#262626">
<text x="48.7" y="28.9">D3V3</text>
<text x="88.5" y="28.9">D3V3</text>
<text x="168.6" y="37.4">VCC</text>
<text x="182.8" y="37.4">VCC</text>
<text x="229.6" y="37">E7</text>
<text x="229.6" y="38.9">E8</text>
<text x="229.6" y="40.8">F9</text>
<text x="256.6" y="36">VCC</text>
<text x="261.8" y="40.8">E9</text>
<text x="261.8" y="37">D8</text>
<text x="261.8" y="38.9">F7</text>
<text x="229.6" y="42.7">C9</text>
<text x="229.6" y="44.6">E10</text>
<text x="229.6" y="46.5">D11</text>
<text x="261.8" y="46.5">D12</text>
<text x="261.8" y="42.7">D9</text>
<text x="261.8" y="44.6">C11</text>
<text x="94.3" y="49.8">SDA</text>
<text x="145.7" y="52.6">PS2_DAT</text>
<text x="229.6" y="48.4">E11</text>
<text x="229.6" y="50.3">F10</text>
<text x="229.6" y="52.2">F11</text>
<text x="261.8" y="50.3">D14</text>
<text x="261.8" y="52.2">F13</text>
<text x="261.8" y="48.4">C14</text>
<text x="40.4" y="57.4">SCL</text>
<text x="229.6" y="54.1">F14</text>
<text x="229.6" y="56">K9</text>
<text x="229.6" y="57.9">G16</text>
<text x="229.6" y="59.8">J12</text>
<text x="261.8" y="54.1">G11</text>
<text x="261.8" y="56">K10</text>
<text x="261.8" y="59.8">J13</text>
<text x="261.8" y="57.9">J11</text>
<text x="50" y="65.9">D3V3</text>
<text x="145.7" y="60.2">PS2_CLK</text>
<text x="229.6" y="61.7">J14</text>
<text x="229.6" y="63.6">K12</text>
<text x="229.6" y="65.5">L13</text>
<text x="261.8" y="61.7">K11</text>
<text x="261.8" y="63.6">L14</text>
<text x="261.8" y="65.5">L12</text>
<text x="229.6" y="67.4">N14</text>
<text x="261.8" y="67.4">M12</text>
<text x="232.7" y="72.1">D3V3</text>
<text x="256.6" y="72.1">D3V3</text>
<text x="244.1" y="95.1">VCC</text>
<text x="235.6" y="100.8">TFT_PWREN</text>
<text x="23.4" y="103.4">DIG[0..7]</text>
<text x="38.4" y="107.2">DIG5</text>
<text x="38.4" y="105.3">DIG0</text>
<text x="53.8" y="107.2">LED_F</text>
<text x="53.8" y="105.3">LED_A</text>
<text x="81.9" y="104.6" transform="rotate(-90 81.9 104.6)">SEL0_TT</text>
<text x="83.8" y="104.6" transform="rotate(-90 83.8 104.6)">SEL1_TT</text>
<text x="85.7" y="104.6" transform="rotate(-90 85.7 104.6)">SEL2_TT</text>
<text x="87.6" y="104.6" transform="rotate(-90 87.6 104.6)">LED_A</text>
<text x="89.5" y="104.6" transform="rotate(-90 89.5 104.6)">LED_F</text>
<text x="91.4" y="104.6" transform="rotate(-90 91.4 104.6)">SEL3_TT</text>
<text x="93.3" y="104.6" transform="rotate(-90 93.3 104.6)">SEL4_TT</text>
<text x="239.4" y="107.4">D3V3</text>
<text x="38.2" y="111">DIG1</text>
<text x="38.2" y="109.1">DIG6</text>
<text x="53.8" y="109.1">LED_G</text>
<text x="53.8" y="111">LED_B</text>
<text x="180.8" y="111.7">D3V3</text>
<text x="235.3" y="110.3">TFT_MODE</text>
<text x="235.3" y="112.2">TFT_DE</text>
<text x="38.4" y="118.6">DIG4</text>
<text x="38.4" y="116.7">DIG2</text>
<text x="53.8" y="118.6">LED_E</text>
<text x="53.8" y="116.7">LED_C</text>
<text x="235.3" y="114">TFT_VS</text>
<text x="235.3" y="116">TFT_HS</text>
<text x="235.3" y="119.8">TFT_B5</text>
<text x="38.4" y="122.4">DIG3</text>
<text x="38.4" y="120.5">DIG7</text>
<text x="53.8" y="120.5">LED_H</text>
<text x="53.8" y="122.4">LED_D</text>
<text x="235.3" y="123.5">TFT_B3</text>
<text x="235.3" y="121.6">TFT_B4</text>
<text x="23.4" y="130">SEL[0..5]</text>
<text x="235.3" y="131.1">TFT_B0</text>
<text x="235.3" y="129.2">TFT_B1</text>
<text x="235.3" y="127.3">TFT_B2</text>
<text x="36.7" y="133.8">SEL0</text>
<text x="36.7" y="135.7">SEL1</text>
<text x="36.7" y="137.6">SEL2</text>
<text x="53.8" y="133.8">SEL0_T</text>
<text x="53.8" y="135.7">SEL1_T</text>
<text x="53.8" y="137.6">SEL2_T</text>
<text x="235.3" y="134.9">TFT_G5</text>
<text x="235.6" y="136.8">TFT_G4</text>
<text x="36.7" y="139.5">SEL3</text>
<text x="53.8" y="139.5">SEL3_T</text>
<text x="81.9" y="139.8" transform="rotate(-90 81.9 139.8)">LED_D</text>
<text x="83.8" y="139.8" transform="rotate(-90 83.8 139.8)">LED_H</text>
<text x="85.7" y="139.8" transform="rotate(-90 85.7 139.8)">LED_E</text>
<text x="87.6" y="139.8" transform="rotate(-90 87.6 139.8)">LED_C</text>
<text x="89.5" y="140" transform="rotate(-90 89.5 140)">SEL5_TT</text>
<text x="91.4" y="139.8" transform="rotate(-90 91.4 139.8)">LED_G</text>
<text x="93.3" y="139.8" transform="rotate(-90 93.3 139.8)">LED_B</text>
<text x="148.5" y="144">D3V3</text>
<text x="235.6" y="142.5">TFT_G2</text>
<text x="235.6" y="138.7">TFT_G3</text>
<text x="36.7" y="147.1">SEL4</text>
<text x="36.7" y="149">SEL5</text>
<text x="53.8" y="147.1">SEL4_T</text>
<text x="53.8" y="149">SEL5_T</text>
<text x="235.6" y="146.3">TFT_G0</text>
<text x="235.6" y="144.4">TFT_G1</text>
<text x="235.6" y="153.9">TFT_R3</text>
<text x="235.6" y="152">TFT_R4</text>
<text x="235.6" y="150.1">TFT_R5</text>
<text x="37.4" y="157">D3V3</text>
<text x="50.7" y="157">D3V3</text>
<text x="64" y="157">D3V3</text>
<text x="77.3" y="157">D3V3</text>
<text x="90.6" y="157">D3V3</text>
<text x="103.9" y="157">D3V3</text>
<text x="133.5" y="159.2">RTC_SCLK</text>
<text x="235.6" y="161.5">TFT_R0</text>
<text x="235.6" y="159.6">TFT_R1</text>
<text x="235.6" y="157.7">TFT_R2</text>
<text x="29.9" y="162.7">SEL0_T</text>
<text x="41.3" y="162.7">SEL1_T</text>
<text x="54.6" y="162.7">SEL2_T</text>
<text x="67.9" y="162.7">SEL3_T</text>
<text x="81.2" y="162.7">SEL4_T</text>
<text x="94.5" y="162.7">SEL5_T</text>
<text x="133.5" y="163">RTC_nRST</text>
<text x="133.5" y="166.8">RTC_DATA</text>
<text x="235.6" y="165.3">TFT_DCLK</text>
<text x="235.6" y="171">TFT_UD</text>
<text x="235.6" y="169.1">TFT_LR</text>
<text x="39" y="176.4" transform="rotate(-90 39 176.4)">SEL0_TT</text>
<text x="52.3" y="176.4" transform="rotate(-90 52.3 176.4)">SEL1_TT</text>
<text x="65.6" y="176.4" transform="rotate(-90 65.6 176.4)">SEL2_TT</text>
<text x="78.9" y="176.4" transform="rotate(-90 78.9 176.4)">SEL3_TT</text>
<text x="92.2" y="176.4" transform="rotate(-90 92.2 176.4)">SEL4_TT</text>
<text x="105.5" y="176.4" transform="rotate(-90 105.5 176.4)">SEL5_TT</text>
</g>
<g font-size="1.7" fill="#0e0e0e">
<text x="242.9" y="33.2">J15</text>
<text x="52.1" y="37.3">R16</text>
<text x="92.5" y="37.9">R17</text>
<text x="92.5" y="41.7">4k7</text>
<text x="52.1" y="43.3">4k7</text>
<text x="60.3" y="68">C38</text>
<text x="67.8" y="70.1">24LC04</text>
<text x="60.3" y="72.5">104</text>
<text x="190.5" y="72.2">PS2</text>
<text x="242.9" y="75">IDC40</text>
<text x="251.5" y="95.1">P3</text>
<text x="157.8" y="111.9">battery</text>
<text x="184.7" y="118.8">C35</text>
<text x="190.4" y="118.8">104</text>
<text x="136.3" y="130.4">32.768kHz</text>
<text x="157.6" y="126.7">U7</text>
<text x="141.6" y="137.1">Y1</text>
<text x="186.6" y="145.4">DS1302</text>
<text x="135.3" y="151">R22 R23 R24</text>
<text x="135.3" y="154.8">10k 10k 10k</text>
<text x="35.6" y="160.2">Q1</text>
<text x="48.9" y="160.2">Q2</text>
<text x="62.2" y="160.2">Q3</text>
<text x="75.5" y="160.2">Q4</text>
<text x="88.8" y="160.2">Q5</text>
<text x="102.1" y="160.2">Q6</text>
<text x="33.7" y="165.9">9012</text>
<text x="47" y="165.9">9012</text>
<text x="60.3" y="165.9">9012</text>
<text x="73.6" y="165.9">9012</text>
<text x="86.9" y="165.9">9012</text>
<text x="100.2" y="165.9">9012</text>
<text x="251.5" y="174.8">AT070TN83</text>
<text x="252" y="185.2">*</text>
<text x="252" y="187.2">*</text>
<text x="252" y="189.1">*</text>
<text x="252" y="191">*</text>
<text x="209.3" y="194.8">I:\AX\AX301\SCH@PCB\4.0\6_DIG.SchDoc</text>
<text x="252" y="192.8">*</text>
</g>
<g font-size="1.2" fill="#0e0e0e">
<text x="67.8" y="45.6">U8</text>
<text x="159.7" y="42.7">R18</text>
<text x="159.7" y="46.5">10k</text>
<text x="163.5" y="42.7">R19</text>
<text x="163.5" y="46.5">10k</text>
<text x="188.2" y="42.7">C36</text>
<text x="188.2" y="46.5">104</text>
<text x="154" y="52.2">R20</text>
<text x="163.5" y="52.2">220</text>
<text x="190.5" y="49.9">J4</text>
<text x="154" y="59.8">R21</text>
<text x="165.4" y="59.8">220</text>
<text x="173" y="67.4">C37</text>
<text x="178.7" y="67.4">104</text>
<text x="42.4" y="102.9">RN2</text>
<text x="51.9" y="102.9">470</text>
<text x="66.5" y="109.8">U10</text>
<text x="44.8" y="125.5" transform="rotate(180 44.8 125.5)">RN3</text>
<text x="53.9" y="125.5" transform="rotate(180 53.9 125.5)">470</text>
<text x="70.9" y="127.6">HEX6</text>
<text x="173.3" y="128.4">U9</text>
<text x="42.1" y="132.8">RN4</text>
<text x="52.6" y="132.8">470</text>
<text x="42.1" y="147">RN5</text>
<text x="53.3" y="145.5">470</text>
</g>
<g font-size="1.2" fill="#1c1c1c">
<text x="161.1" y="114.3" transform="rotate(180 161.1 114.3)">+</text>
<text x="161.1" y="124.6" transform="rotate(180 161.1 124.6)">-</text>
</g>
</svg>
